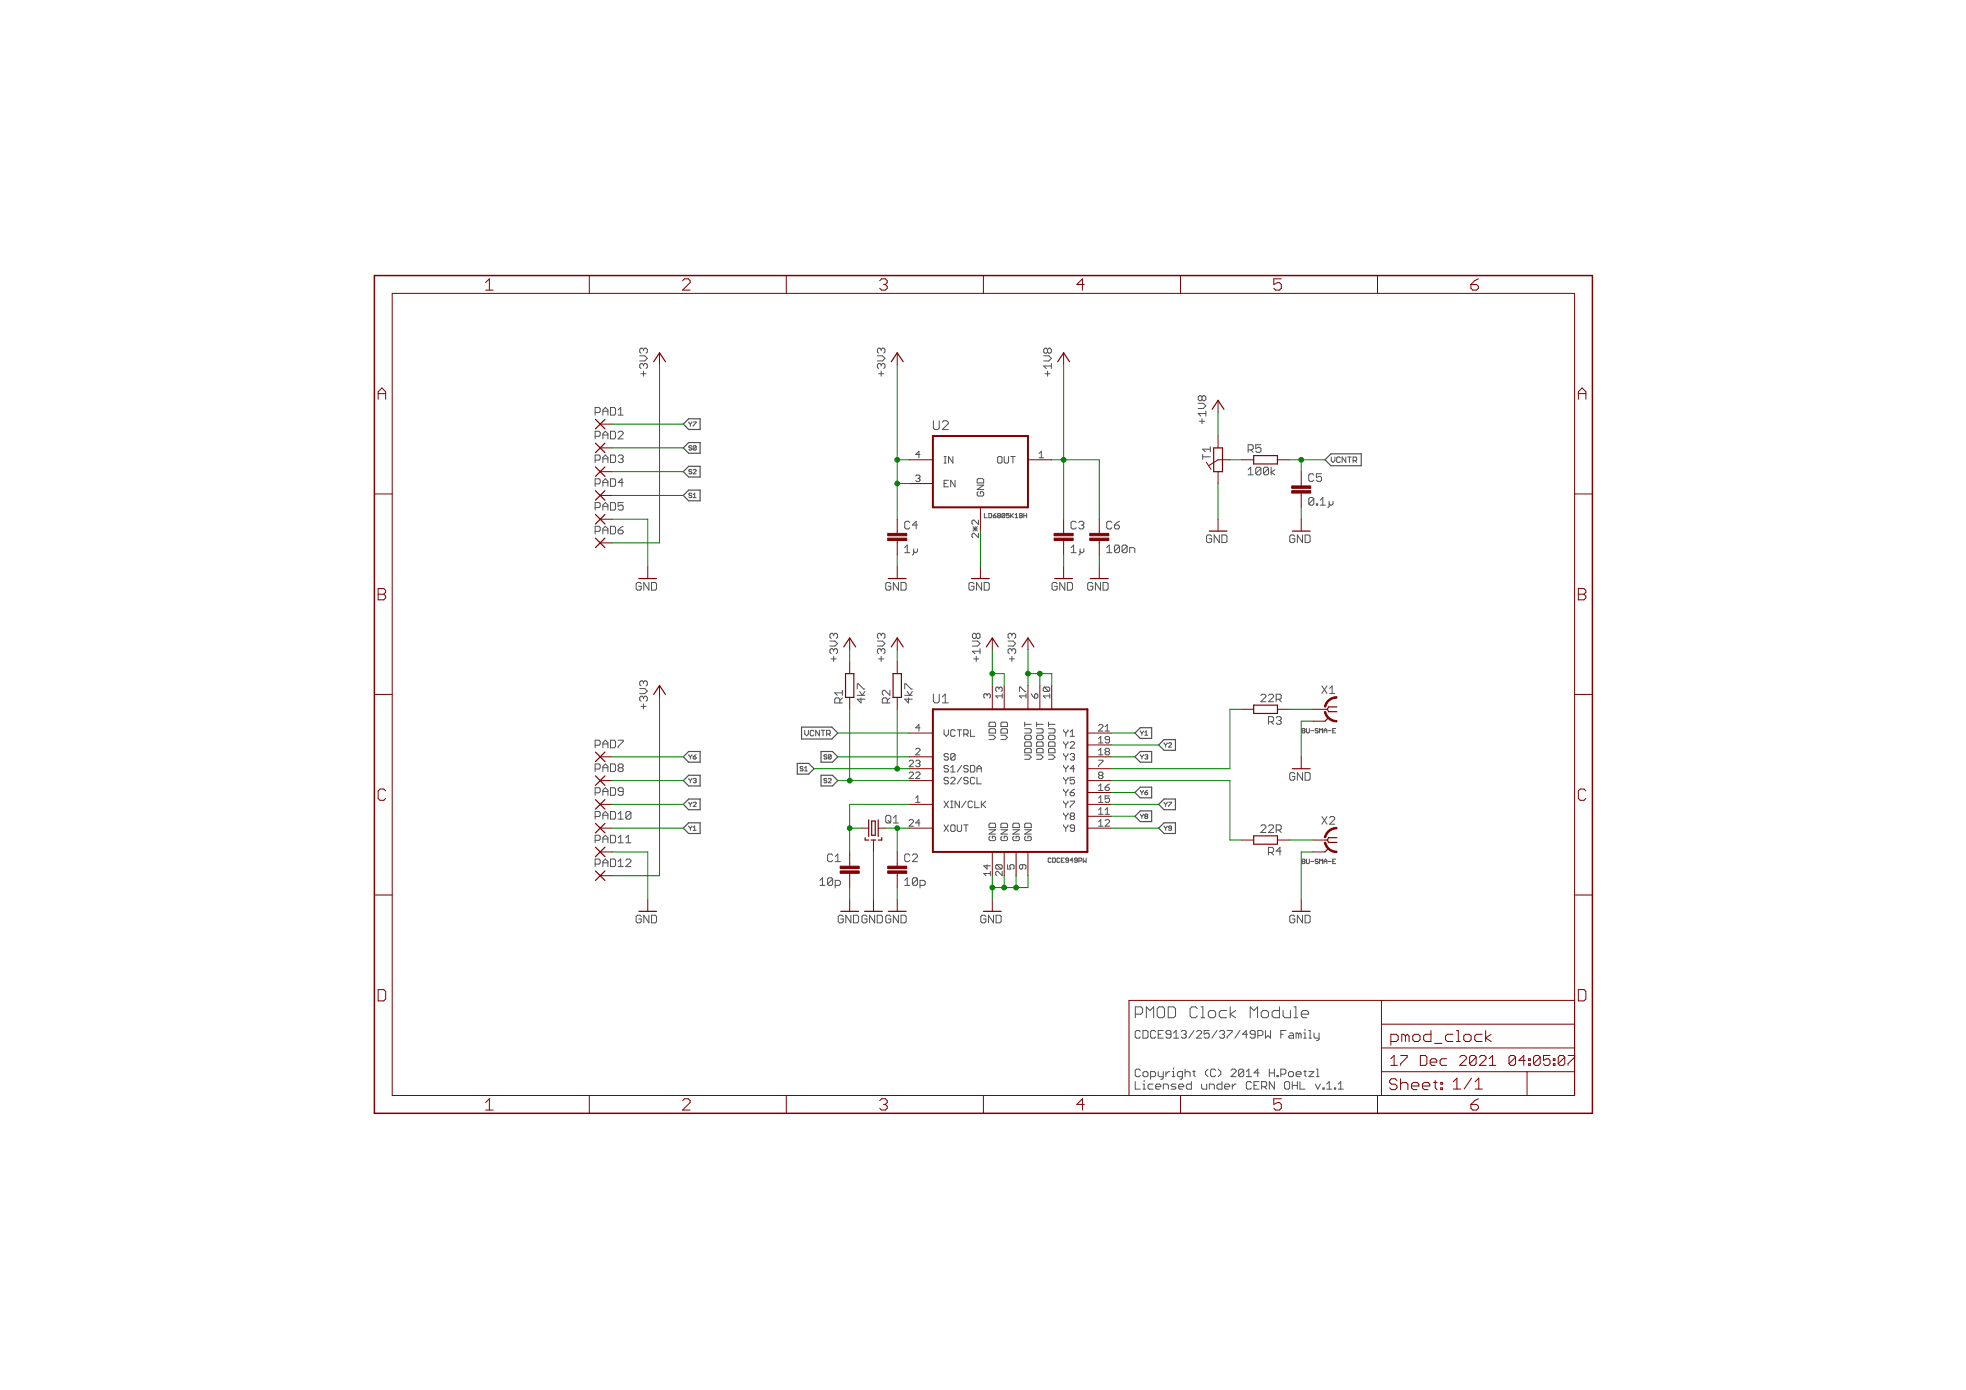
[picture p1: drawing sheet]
<svg xmlns="http://www.w3.org/2000/svg" width="420mm" height="297mm" viewBox="0 0 420 297" stroke-linecap="round" stroke-linejoin="round" font-family="sans-serif">
<g fill="none" stroke="#505050" stroke-width=".21">
<path d="M278.3 156.1h.4M278.7 155.7h-.4v.9h.4M278.3 184.1h.4M278.7 183.6h-.4v1h.4M279.3 215.9l.4 .4v.4h-1.6M278.6 229h.6M278.9 228.7v1.1l.3 .3M279.7 229h1.1l-1.1 1.1M279.7 221.8h.6M280.8 220.7v.9l.3 .2h.8M281.3 228.5h.3v1.6M281.9 220.7v1.4l-.3 .3h-.3"/>
<path d="M283.5 231.7l.6-.6v1.6M283.5 232.7h1.1M285.2 232.5h.3v.2h-.3zM286 232.7h1.1M286 231.7l.5-.6v1.6"/>
</g>
<g fill="none" stroke="#505050" stroke-width=".25">
<path d="M147.2 99.7h2.4v2.2h-2.4l-1.2-1.1zM147.2 89.5h2.4v2.3h-2.4l-1.2-1.2zM147.2 94.6h2.4v2.3h-2.4l-1.2-1.2zM290.9 97h-6.5l-1.2 1.3 1.2 1.2h6.5M147.2 104.7h2.4v2.3h-2.4l-1.2-1.1zM171.3 155.4h6.5l1.2 1.3-1.2 1.2h-6.5M242.5 156.7l1.2-1.2h2.4v2.3h-2.4zM247.6 159.2l1.2-1.1h2.4v2.2h-2.4zM147.2 165.7h2.4v2.3h-2.4l-1.2-1.2zM147.2 160.6h2.4v2.3h-2.4l-1.2-1.2zM147.2 170.8h2.4v2.2h-2.4l-1.2-1.1zM147.2 175.8h2.4v2.3h-2.4l-1.2-1.1z"/>
<path d="M170.4 163.1h2.4l1.2 1.2-1.2 1.1h-2.4zM175.5 165.7h2.4l1.1 1.1-1.1 1.2h-2.4zM175.5 160.6h2.4l1.1 1.1-1.1 1.2h-2.4zM242.5 161.7l1.2-1.1h2.4v2.3h-2.4zM242.5 169.4l1.2-1.2h2.4v2.3h-2.4zM242.5 174.4l1.2-1.1h2.4v2.3h-2.4zM247.6 171.9l1.2-1.1h2.4v2.2h-2.4zM248.8 175.8h2.4v2.3h-2.4l-1.2-1.1z"/>
</g>
<g fill="none" stroke="#800000" stroke-width=".25">
<path d="M139.7 77.3l1.2-1.9 1.3 1.9M190.5 77.3l1.2-1.9 1.3 1.9M226 77.3l1.3-1.9 1.3 1.9M127.3 89.6l2 2.1M127.3 94.7l2 2M127.3 99.8l2 2M129.3 89.6l-2 2.1M129.3 94.7l-2 2M129.3 99.8l-2 2M259.1 87.5l1.2-1.9 1.3 1.9M259.4 95.7h1.9v5.1h-1.9zM267.9 97.4h5.1v1.7h-5.1z"/>
<path d="M127.3 104.9l2 2M127.3 109.9l2 2.1M127.3 115l2 2M129.3 104.9l-2 2M129.3 109.9l-2 2.1M129.3 115l-2 2M180.3 138.2l1.3-1.9 1.3 1.9M190.5 138.2l1.2-1.9 1.3 1.9M210.8 138.2l1.3-1.9 1.2 1.9M218.4 138.2l1.3-1.9 1.3 1.9M139.7 148.4l1.2-1.9 1.3 1.9M180.7 144h1.8v5h-1.8z"/>
<path d="M190.9 144h1.7v5h-1.7zM267.9 150.7h5.1v1.8h-5.1zM283.9 153.4l-.7 .7M285.7 151.1h-1.8l-.2 .5 .2 .5h1.8M127.3 160.7l2 2.1M127.3 165.8l2 2M127.3 170.9l2 2M127.3 176l2 2M129.3 160.7l-2 2.1M129.3 165.8l-2 2M129.3 170.9l-2 2M129.3 176l-2 2"/>
<path d="M184.9 179v.5h.8M185.7 175.2v3.6M186.2 179.5h1M186.3 175.5h.7v3h-.7zM187.7 175.2v3.6M188.4 179v.5h-.7M267.9 178.6h5.1v1.8h-5.1zM285.7 179h-1.8l-.2 .5 .2 .5h1.8M127.3 181l2 2.1M127.3 186.1l2 2.1M129.3 181l-2 2.1M129.3 186.1l-2 2.1"/>
<path d="M283.9 181.3l-.7 .8"/>
</g>
<g fill="none" stroke="#800000" stroke-width=".21">
<path d="M125.9 58.9v3.8M168 58.9v3.8M210.2 58.9v3.8M252.3 58.9v3.8M294.4 58.9v3.8M83.8 62.7h252.7v171.4h-252.7zM140.9 75.4v2.5M191.7 75.4v2.5M227.3 75.4v2.5M128.3 90.6h2.5M128.3 95.7h2.5M194.3 98.3h5.1"/>
<path d="M219.7 98.3h5.1M257.8 98.8l1 1.5M260.3 85.6v2.5M260.3 93.2v2.5M262.8 98.3h-2.5l-2 1.2M265.4 98.3h2.5M273 98.3h2.5M80 105.6h3.8M128.3 100.8h2.5M128.3 105.9h2.5M128.3 111h2.5M128.3 116h2.5"/>
<path d="M191.7 111v3M191.7 115.5v3.1M194.3 103.3h5.1M209.5 108.4v5.1M227.3 111v3M227.3 115.5v3.1M234.9 111v3M234.9 115.5v3.1M260.3 100.8v2.5M260.3 111v2.5M278.1 100.8v3M278.1 105.4v3"/>
<path d="M278.1 111v2.5M336.5 105.6h3.8M138.4 121.1v2.5M181.6 136.3v2.6M191.7 121.1v2.5M191.7 136.3v2.6M209.5 121.1v2.5M212.1 136.3v2.6M219.7 136.3v2.6M227.3 121.1v2.5M234.9 121.1v2.5M80 148.4h3.8"/>
<path d="M140.9 146.5v2.5M181.6 141.4v2.6M181.6 149v2.6M191.7 141.4v2.6M191.7 149v2.6M194.3 156.7h5.1M212.1 146.5v5.1M214.6 146.5v5.1M219.7 146.5v5.1M222.2 146.5v5.1M224.8 146.5v5.1M232.4 156.7h5.1"/>
<path d="M232.4 159.2h5.1M265.4 151.6h2.5M273 151.6h2.5M280.6 151.6h3.1M280.6 154.1h2.6M336.5 148.4h3.8M128.3 161.7h2.5M128.3 166.8h2.5M128.3 171.9h2.5M128.3 177h2.5M184.1 177h1.6M186.7 179.5v2.6"/>
<path d="M187.7 177h1.5M194.3 161.7h5.1M194.3 166.8h5.1M194.3 171.9h5.1M194.3 177h5.1M194.3 164.3h5.1M232.4 161.7h5.1M232.4 166.8h5.1M232.4 171.9h5.1M232.4 177h5.1M232.4 164.3h5.1M232.4 169.4h5.1"/>
<path d="M232.4 174.4h5.1M265.4 179.5h2.5M273 179.5h2.5M278.1 161.7v2.6M280.6 179.5h3.1M80 191.3h3.8M128.3 182.1h2.5M128.3 187.1h2.5M138.4 192.2v2.6M181.6 182.1v3M181.6 186.6v3.1M181.6 192.2v2.6"/>
<path d="M186.7 192.2v2.6M191.7 182.1v3M191.7 186.6v3.1M191.7 192.2v2.6M212.1 182.1v5M212.1 192.2v2.6M214.6 182.1v5M217.1 182.1v5M219.7 182.1v5M278.1 192.2v2.6M280.6 182.1h2.6M336.5 191.3h3.8"/>
<path d="M295.2 213.8v20.3M295.2 218.9h41.3M336.5 213.8h-95.2v20.3M125.9 234.1v3.8M168 234.1v3.8M210.2 234.1v3.8M252.3 234.1v3.8M294.4 234.1v3.8M295.2 229h41.3M295.2 223.9h41.3M297.2 226.3l.7-.7v2.1M297.2 227.7h1.4"/>
<path d="M297.2 222.6h1.2l.4-.4v-.8l-.4-.4h-1.2v2.4M298.6 230.9l-.4-.4h-.8l-.4 .4v.4l.4 .4h.8l.4 .4v.4l-.4 .4h-.8l-.4-.4M299.3 230.5v2.4M299.3 231.7l.4-.4h.8l.4 .4v1.2M299.3 225.6h1.4v.3l-1.4 1.4v.4M300.4 221.4l-.4-.4h-.4v1.6M300.4 221.4v1.2M300.4 221.4l.4-.4 .3 .4v1.2M301.7 232.1h1.5v-.4l-.4-.4h-.8l-.3 .4v.8l.3 .4h.8M302.3 221h.8l.4 .4v.8l-.4 .4h-.8l-.4-.4v-.8zM303.6 225.6h1l.3 .3v1.4l-.3 .4h-1zM304 232.1h1.6v-.4l-.4-.4h-.8l-.4 .4v.8l.4 .4h.8"/>
<path d="M305.6 227h1.5v-.4l-.4-.3h-.7l-.4 .3v.7l.4 .4h.7M305.8 220.2v2.4h-1.1l-.5-.4v-.8l.5-.4h1.1M306.3 231.3h.8M306.6 223h1.6M306.7 230.9v1.6l.4 .4M307.9 231.3h.4v.4h-.4zM307.9 232.5h.4v.4h-.4zM309.2 226.3h-1.1l-.3 .3v.7l.3 .4h1.1M310.5 221h-1.2l-.4 .4v.8l.4 .4h1.2M310.6 231.2l.8-.8v2.3M310.6 232.7h1.5M311.3 222.6h.8"/>
<path d="M311.3 220.2h.4v2.4M312 225.9l.3-.3h.7l.4 .3v.4l-1.4 1.4h1.4M312.8 221.4l.4-.4h.8l.4 .4v.8l-.4 .4h-.8l-.4-.4zM314.5 230.4l-1.6 2.3M315.3 232.7h1.5M315.3 231.2l.7-.8v2.3M315.5 225.9v1.4l-.4 .4h-.7l-.3-.4M315.5 225.9l-.4-.3h-.7l-.3 .3v1.4M315.5 225.9l-1.4 1.4M316.2 225.9l.3-.3h.7l.4 .3v.4l-1.4 1.4h1.4M316.7 221h-1.1l-.4 .4v.8l.4 .4h1.1M317.5 220.2v2.4"/>
<path d="M318.3 227.7h1.4M318.3 226.3l.7-.7v2.1M318.7 221l-1.2 .8 1.2 .8M323.9 225.9v1.4l-.4 .4h-.7l-.3-.4M323.9 225.9l-.4-.3h-.7l-.3 .3v1.4M323.9 225.9l-1.4 1.4M326 226.6h-1.4l1-1v2.1M326.3 229v5.1M326.7 227.3h.3v.4h-.3zM326.7 226.3h.3v.3h-.3zM329.2 225.9v1.4l-.4 .4h-.7l-.4-.4M329.2 225.9l-.4-.3h-.7l-.4 .3v1.4"/>
<path d="M329.2 225.9l-1.5 1.4M331.3 225.6h-1.4v1l.7-.3h.3l.4 .3v.7l-.4 .4h-.7l-.3-.4M332 227.3h.3v.4h-.3zM332 226.3h.3v.3h-.3zM334.4 225.9v1.4l-.3 .4h-.7l-.4-.4M334.4 225.9l-.3-.3h-.7l-.4 .3v1.4M334.4 225.9l-1.4 1.4M335.1 225.6h1.4v.3l-1.4 1.4v.4"/>
</g>
<path d="M199.4 93.2h20.3v15.2h-20.3zM199.4 151.6h33v30.5h-33z" fill="none" stroke="#800000" stroke-width=".42"/>
<g fill="#800000" stroke="#800000" stroke-width=".21">
<path d="M283.8 177.5l1.2-.6 .7-.1v.3a2.4 2.4 0 0 0-2.4 1.9h-.3l.1-.3z" fill-rule="evenodd"/>
<path d="M283 180h.3a2.35 2.35 0 0 0 2.4 1.9v.3a2.67 2.67 0 0 1-2.7-2.2z" fill-rule="evenodd"/>
<path d="M283.8 149.6a2.48 2.48 0 0 1 1.9-.7v.3a2.4 2.4 0 0 0-2.4 1.9l-.3-.1 .1-.2z" fill-rule="evenodd"/>
<path d="M283 152.1h.3a2.4 2.4 0 0 0 2.4 1.9v.3a2.67 2.67 0 0 1-2.7-2.2z" fill-rule="evenodd"/>
</g>
<g fill="#800000" stroke="#800000" stroke-width=".21">
<path d="M179.6 186.1h4v.5h-4z"/>
<path d="M179.6 185.1h4v.5h-4z"/>
<path d="M189.7 186.1h4.1v.5h-4.1z"/>
<path d="M189.7 185.1h4.1v.5h-4.1z"/>
<path d="M225.3 115h4v.5h-4z"/>
<path d="M225.3 114h4v.5h-4z"/>
<path d="M189.7 115h4.1v.5h-4.1z"/>
<path d="M189.7 114h4.1v.5h-4.1z"/>
<path d="M276.1 104.9h4v.5h-4z"/>
<path d="M276.1 103.8h4v.6h-4z"/>
<path d="M232.9 115h4.1v.5h-4.1z"/>
<path d="M232.9 114h4.1v.5h-4.1z"/>
</g>
<path d="M80 58.9h260.3v179h-260.3z" fill="none" stroke="#800000" stroke-width=".32"/>
<g fill="none" stroke="#008000" stroke-width=".21">
<path d="M140.9 77.9v38.1h-10.1M191.7 77.9v33.1M227.3 77.9v33.1M130.8 95.7h15.2M130.8 90.6h15.2M191.7 98.3h2.6M224.8 98.3h10.1v12.7M260.3 88.1v5.1M262.8 98.3h2.6M275.5 98.3h7.7M278.1 98.3v2.5M130.8 111h7.6v10.1"/>
<path d="M130.8 100.8h15.2M130.8 105.9h15.2M191.7 118.6v2.5M191.7 103.3h2.6M209.5 113.5v7.6M227.3 118.6v2.5M234.9 118.6v2.5M260.3 103.3v7.7M278.1 108.4v2.6M181.6 138.9v2.5M191.7 138.9v2.5M212.1 138.9v7.6"/>
<path d="M219.7 138.9v7.6M140.9 149v38.1h-10.1M179 156.7h15.3M181.6 151.6v15.2M191.7 151.6v12.7M212.1 144h2.5v2.5M219.7 144h5.1v2.5M222.2 144v2.5M237.5 156.7h5M237.5 159.2h10.1M265.4 151.6h-2.6v12.7h-25.3M275.5 151.6h5.1"/>
<path d="M280.6 154.1h-2.5v7.6M130.8 171.9h15.2M130.8 177h15.2M130.8 166.8h15.2M130.8 161.7h15.2M174 164.3h20.3M179 166.8h15.3M179 161.7h15.3M181.6 177h2.5M194.3 171.9h-12.7v10.2M194.3 177h-2.6v5.1M237.5 171.9h10.1"/>
<path d="M237.5 177h10.1M237.5 166.8h25.3v12.7h2.6M237.5 161.7h5M237.5 169.4h5M237.5 174.4h5M275.5 179.5h5.1M130.8 182.1h7.6v10.1M181.6 189.7v2.5M186.7 182.1v10.1M191.7 189.7v2.5M212.1 187.1v5.1M214.6 187.1v2.6"/>
<path d="M217.1 187.1v2.6M219.7 187.1v2.6h-7.6M280.6 182.1h-2.5v10.1"/>
</g>
<g fill="#008000" stroke="#008000" stroke-width=".21">
<circle cx="191.7" cy="98.3" r=".51"/>
<circle cx="191.7" cy="103.3" r=".51"/>
<circle cx="219.7" cy="144" r=".51"/>
<circle cx="222.2" cy="144" r=".51"/>
<circle cx="212.1" cy="189.7" r=".51"/>
<circle cx="214.6" cy="189.7" r=".51"/>
<circle cx="217.1" cy="189.7" r=".51"/>
<circle cx="181.6" cy="177" r=".51"/>
<circle cx="191.7" cy="177" r=".51"/>
<circle cx="181.6" cy="166.8" r=".51"/>
<circle cx="191.7" cy="164.3" r=".51"/>
<circle cx="227.3" cy="98.3" r=".51"/>
<circle cx="212.1" cy="144" r=".51"/>
<circle cx="278.1" cy="98.3" r=".51"/>
</g>
<g font-size="3.7" fill="#800000">
<text x="103.7" y="62.1">1</text>
<text x="145.8" y="62.1">2</text>
<text x="187.9" y="62.1">3</text>
<text x="230.1" y="62.1">4</text>
<text x="272.2" y="62.1">5</text>
<text x="314.3" y="62.1">6</text>
<text x="80.7" y="85.4">A</text>
<text x="337.2" y="85.4">A</text>
<text x="80.7" y="128.3">B</text>
<text x="337.2" y="128.3">B</text>
<text x="80.6" y="171.1">C</text>
<text x="337.1" y="171.1">C</text>
<text x="80.5" y="214">D</text>
<text x="337" y="214">D</text>
<text x="103.7" y="237.3">1</text>
<text x="145.8" y="237.3">2</text>
<text x="187.9" y="237.3">3</text>
<text x="230.1" y="237.3">4</text>
<text x="272.2" y="237.3">5</text>
<text x="314.3" y="237.3">6</text>
</g>
<text font-size="3.6" fill="#505050" x="242.5" y="217.6">PMOD Clock Module</text>
<g font-size="2.9" fill="#505050">
<text x="199.4" y="91.9">U2</text>
<text x="199.4" y="150.3">U1</text>
</g>
<g font-size="2.5" fill="#505050">
<text x="138.4" y="80.5" transform="rotate(-90 138.4 80.5)">+3V3</text>
<text x="189.2" y="80.5" transform="rotate(-90 189.2 80.5)">+3V3</text>
<text x="224.8" y="80.5" transform="rotate(-90 224.8 80.5)">+1V8</text>
<text x="127.1" y="88.8">PAD1</text>
<text x="127.1" y="93.9">PAD2</text>
<text x="257.8" y="90.6" transform="rotate(-90 257.8 90.6)">+1V8</text>
<text x="127.1" y="98.9">PAD3</text>
<text x="258.7" y="98.2" transform="rotate(-90 258.7 98.2)">T1</text>
<text x="266.7" y="101.6">100k</text>
<text x="266.7" y="96.8">R5</text>
<text x="127.1" y="104">PAD4</text>
<text x="279.6" y="102.9">C5</text>
<text x="127.1" y="109.1">PAD5</text>
<text x="193.3" y="113.1">C4</text>
<text x="228.8" y="113.1">C3</text>
<text x="236.4" y="113.1">C6</text>
<text x="279.6" y="108">0.1µ</text>
<text x="127.1" y="114.2">PAD6</text>
<text x="193.3" y="118.2">1µ</text>
<text x="228.8" y="118.2">1µ</text>
<text x="236.4" y="118.2">100n</text>
<text x="179.1" y="141.4" transform="rotate(-90 179.1 141.4)">+3V3</text>
<text x="189.2" y="141.4" transform="rotate(-90 189.2 141.4)">+3V3</text>
<text x="209.5" y="141.4" transform="rotate(-90 209.5 141.4)">+1V8</text>
<text x="217.1" y="141.4" transform="rotate(-90 217.1 141.4)">+3V3</text>
<text x="282.4" y="148.3">X1</text>
<text x="138.4" y="151.6" transform="rotate(-90 138.4 151.6)">+3V3</text>
<text x="180.1" y="150.3" transform="rotate(-90 180.1 150.3)">R1</text>
<text x="184.9" y="150.3" transform="rotate(-90 184.9 150.3)">4k7</text>
<text x="190.3" y="150.3" transform="rotate(-90 190.3 150.3)">R2</text>
<text x="195.1" y="150.3" transform="rotate(-90 195.1 150.3)">4k7</text>
<text x="269.4" y="150.1">22R</text>
<text x="271" y="154.9">R3</text>
<text x="127.1" y="159.9">PAD7</text>
<text x="127.1" y="165">PAD8</text>
<text x="127.1" y="170">PAD9</text>
<text x="127.1" y="175.1">PAD10</text>
<text x="269.4" y="178">22R</text>
<text x="282.4" y="176.2">X2</text>
<text x="127.1" y="180.2">PAD11</text>
<text x="127.1" y="185.3">PAD12</text>
<text x="176.7" y="184.2">C1</text>
<text x="193.3" y="184.2">C2</text>
<text x="271" y="182.8">R4</text>
<text x="175.3" y="189.3">10p</text>
<text x="193.3" y="189.3">10p</text>
<text x="242.5" y="221.9">CDCE913/25/37/49PW Family</text>
<text x="242.5" y="230.2">Copyright (C) 2014 H.Poetzl</text>
<text x="242.5" y="232.8">Licensed under CERN OHL v.1.1</text>
</g>
<g font-size="2.5" fill="#800000">
<text x="257.8" y="116">GND</text>
<text x="275.6" y="116">GND</text>
<text x="135.9" y="126.2">GND</text>
<text x="189.2" y="126.2">GND</text>
<text x="207" y="126.2">GND</text>
<text x="224.8" y="126.2">GND</text>
<text x="232.4" y="126.2">GND</text>
<text x="275.6" y="166.8">GND</text>
<text x="135.9" y="197.3">GND</text>
<text x="179.1" y="197.3">GNDGNDGND</text>
<text x="209.5" y="197.3">GND</text>
<text x="275.6" y="197.3">GND</text>
</g>
<text font-size="2.5" fill="#008000" x="189.2" y="176">Q1</text>
<g font-size="2.1" fill="#505050">
<text x="195.7" y="97.9">4</text>
<text x="201.7" y="99">IN</text>
<text x="212.8" y="99">OUT</text>
<text x="222" y="97.9">1</text>
<text x="195.7" y="103">3</text>
<text x="201.7" y="104.1">EN</text>
<text x="210.3" y="106.1" transform="rotate(-90 210.3 106.1)">GND</text>
<text x="209.2" y="114.5" transform="rotate(-90 209.2 114.5)">2*2</text>
<text x="211.7" y="149.2" transform="rotate(-90 211.7 149.2)">3</text>
<text x="214.3" y="149.2" transform="rotate(-90 214.3 149.2)">13</text>
<text x="219.3" y="149.2" transform="rotate(-90 219.3 149.2)">17</text>
<text x="221.9" y="149.2" transform="rotate(-90 221.9 149.2)">6</text>
<text x="224.4" y="149.2" transform="rotate(-90 224.4 149.2)">10</text>
<text x="195.7" y="156.3">4</text>
<text x="195.7" y="161.4">2</text>
<text x="201.7" y="157.4">VCTRL</text>
<text x="212.8" y="158.7" transform="rotate(-90 212.8 158.7)">VDD</text>
<text x="215.4" y="158.7" transform="rotate(-90 215.4 158.7)">VDD</text>
<text x="227.4" y="157.4">Y1</text>
<text x="227.4" y="160">Y2</text>
<text x="234.7" y="156.3">21</text>
<text x="234.7" y="158.8">19</text>
<text x="234.7" y="161.4">18</text>
<text x="194.3" y="163.9">23</text>
<text x="194.3" y="166.5">22</text>
<text x="201.7" y="162.5">S0</text>
<text x="201.7" y="165">S1/SDA</text>
<text x="201.7" y="167.6">S2/SCL</text>
<text x="220.4" y="163.2" transform="rotate(-90 220.4 163.2)">VDDOUT</text>
<text x="223" y="163.2" transform="rotate(-90 223 163.2)">VDDOUT</text>
<text x="225.5" y="163.2" transform="rotate(-90 225.5 163.2)">VDDOUT</text>
<text x="227.4" y="162.5">Y3</text>
<text x="227.4" y="165">Y4</text>
<text x="227.4" y="167.6">Y5</text>
<text x="234.7" y="163.9">7</text>
<text x="234.7" y="166.5">8</text>
<text x="195.7" y="171.5">1</text>
<text x="201.7" y="172.7">XIN/CLK</text>
<text x="227.4" y="170.1">Y6</text>
<text x="227.4" y="172.7">Y7</text>
<text x="234.7" y="169">16</text>
<text x="234.7" y="171.5">15</text>
<text x="194.3" y="176.6">24</text>
<text x="201.7" y="177.7">XOUT</text>
<text x="212.8" y="179.7" transform="rotate(-90 212.8 179.7)">GND</text>
<text x="215.4" y="179.7" transform="rotate(-90 215.4 179.7)">GND</text>
<text x="217.9" y="179.7" transform="rotate(-90 217.9 179.7)">GND</text>
<text x="220.4" y="179.7" transform="rotate(-90 220.4 179.7)">GND</text>
<text x="227.4" y="175.2">Y8</text>
<text x="227.4" y="177.7">Y9</text>
<text x="234.7" y="174.1">11</text>
<text x="234.7" y="176.6">12</text>
<text x="216.8" y="185.7" transform="rotate(-90 216.8 185.7)">5</text>
<text x="219.3" y="185.7" transform="rotate(-90 219.3 185.7)">9</text>
<text x="211.7" y="187.1" transform="rotate(-90 211.7 187.1)">14</text>
<text x="214.3" y="187.1" transform="rotate(-90 214.3 187.1)">20</text>
</g>
<g font-size="1.8" fill="#505050">
<text x="284.4" y="98.9">VCNTR</text>
<text x="171.7" y="157.3">VCNTR</text>
</g>
<g font-size="1.4" fill="#505050">
<text x="147.2" y="91.1">Y7</text>
<text x="147.2" y="101.3">S2</text>
<text x="147.2" y="96.2">S0</text>
<text x="147.2" y="106.4">S1</text>
<text x="210.4" y="110.7">LD6805K18H</text>
<text x="243.7" y="157.2">Y1</text>
<text x="248.8" y="159.7">Y2</text>
<text x="278.7" y="156.7">BU-SMA-E</text>
<text x="147.2" y="167.3">Y3</text>
<text x="147.2" y="162.2">Y6</text>
<text x="171" y="164.8">S1</text>
<text x="176.1" y="167.3">S2</text>
<text x="176.1" y="162.2">S0</text>
<text x="243.7" y="162.2">Y3</text>
<text x="147.2" y="172.4">Y2</text>
<text x="243.7" y="169.9">Y6</text>
<text x="248.8" y="172.4">Y7</text>
<text x="147.2" y="177.5">Y1</text>
<text x="243.7" y="174.9">Y8</text>
<text x="248.8" y="177.5">Y9</text>
<text x="223.4" y="184.3">CDCE949PW</text>
<text x="278.7" y="184.6">BU-SMA-E</text>
</g>
</svg>
